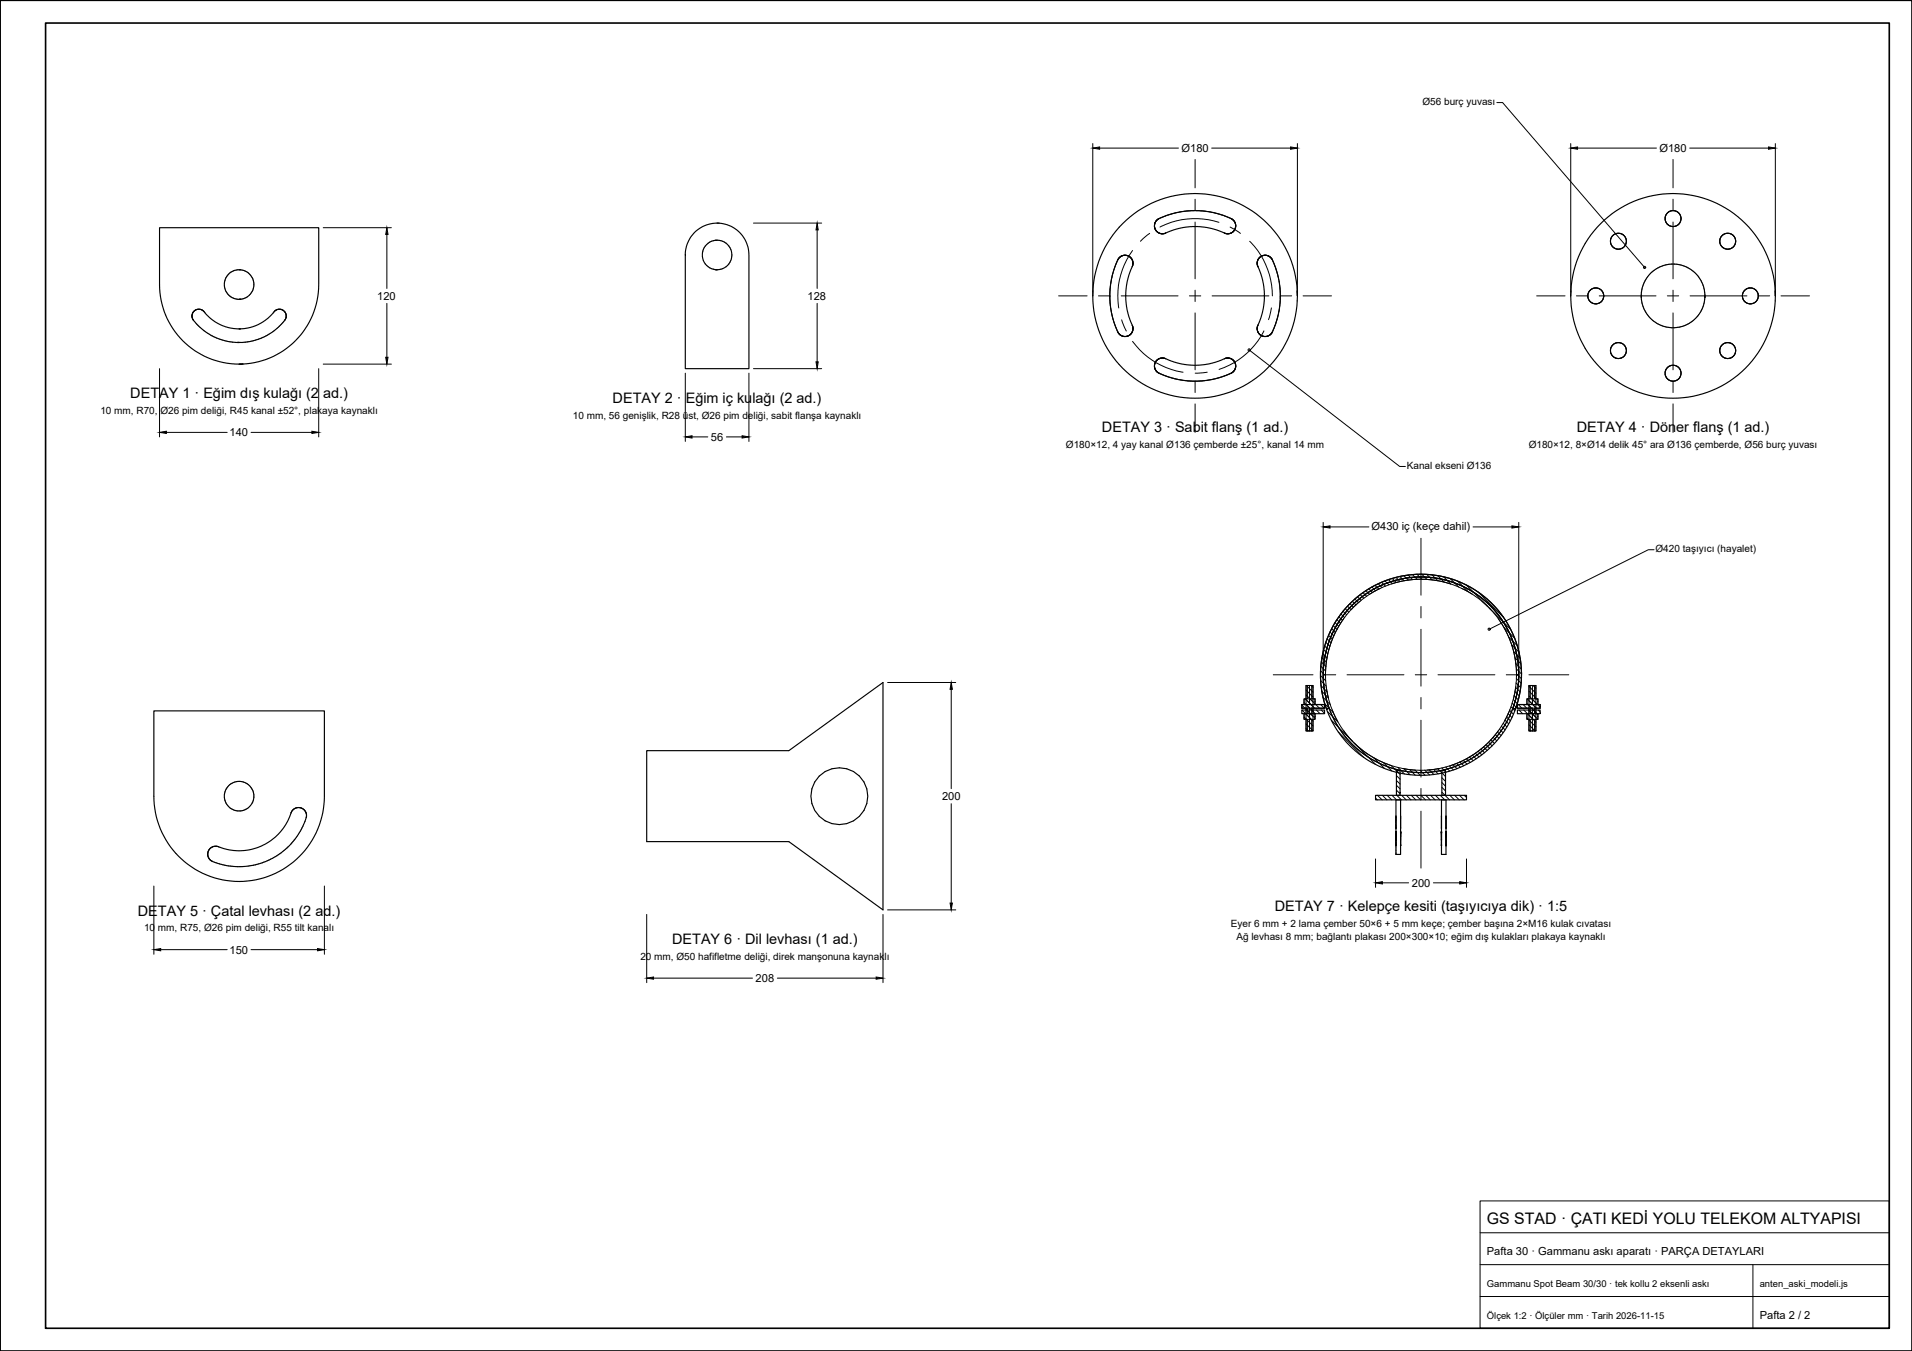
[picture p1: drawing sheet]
<svg xmlns="http://www.w3.org/2000/svg" width="841mm" height="594mm" viewBox="0 0 841 594" stroke-linecap="round" stroke-linejoin="round" font-family="sans-serif">
<!-- layer: CERCEVE -->
<path d="M.1 .1h840.9v594h-840.9zM20.1 10.1h810.9v574h-810.9z" fill="none" stroke="#000" stroke-width=".72"/>
<!-- layer: ANTET -->
<path d="M651 528.1h180v56h-180zM651 556.1h180M651 542.1h180M771 556.1v28M651 570.1h180" fill="none" stroke="#000" stroke-width=".44"/>
<!-- layer: APARAT -->
<g fill="none" stroke="#000" stroke-width=".51">
<path d="M315.4 98.1h.9M507.8 99.8l.2 .7M507.9 98.8l-.1 .1M507.9 98.3v1.7M508 98v.1M508.2 97.8h-.1M508.4 97.4l-.1 .1M508.5 97.2v.1M509.2 96.5l-1.3 1.9M509.3 96.4l-.2 .2M509.8 96.2l-.5 .2M509.8 96.1v.1"/>
<path d="M509.8 96.1l3.6-1.4 4.2-1.2 4.5-.7 3.8-.2 7.9 .9 4.7 1.3 3.7 1.7M541.8 96.2v.1M542 96.4h.1M542.2 96.5v.1M542.2 96.6l.2 .1M542.3 96.6a3.6 3.6 0 0 1 1.1 3.6M543 97.4v.1M543.4 98.2v.1M543.4 98.4l.1 .3M543.5 99.9l-.7 1.5M70.2 100.1h70v25a35 35 0 0 1-35 35 35 35 0 0 1-35-35zM305.5 102.2a14 14 0 0 1 15.3-3 14 14 0 0 1 8.6 12.9v50h-28v-50a14.2 14.2 0 0 1 4.1-9.9z"/>
<path d="M491.9 114h-.1M491.9 113.8l-1.8 4.5-1.2 4.2-.6 4.3-.1 4.6 .3 3.6 .9 4.7 1.4 4.2 1.6 3.1M492 113.8h-.1M492.2 113.6h-.1M492.5 113.2l-.5 .6M492.7 113l-.1 .1M493.2 112.7h-.1M493.4 112.5h.1M493.9 112.4h-.1M494.1 112.3h1.5l1.3 .6 1.1 1.2M494.2 112.3l-1.7 .9M494.6 112.2l-.1 .1"/>
<path d="M495.5 112.3h.1M495.7 112.4h.2M496.1 112.5h.1M496.4 112.6l.1 .1M496.7 112.8h.1M497.1 113v.1M497.4 113.3v.1M497.9 113.9v.1M498 114.1l.3 .9M498.1 117.1v.1M498.2 114.6h.1M498.2 114.7v2.1l-1.7 4.3-.8 3.4-.5 5 .6 6.8 .8 3.2 1.4 3.5"/>
<path d="M498.2 116.6v.1M498.3 116.5l-.1 .1M498.3 115.6l.1 .1M498.4 115.8l-.1 .1M507.9 100.1l.2 .6M508.1 100.7v.1M508.1 100.8l.1 .2M508.2 101l.1 .1M508.3 101.1l.3 .5M508.4 101.3l.1 .1M508.5 101.4l1.3 1.1M509 102h.1"/>
<path d="M509.4 102.2l.1 .1M509.8 102.5h.1M509.8 102.5l.9 .3M510.2 102.6h.1M510.4 102.7h1.9l4.2-1.7 4.2-1 6.2-.4 6.2 .9 6.3 2.3M512.2 102.7l-.2 .1M512.5 102.6h.1M512.7 102.5h-.1M538.8 102.6h.1M539.1 102.7h1.9M540.8 102.7l-.1 .1M541.1 102.6h.1"/>
<path d="M541.1 102.6l-.3 .1M541.2 102.6h.1M541.3 102.5l-.1 .1M542 102.2h-.1M542.2 102l-.1 .1M542.7 101.7h-.1M542.7 101.5l-1.4 1M542.8 101.4l-.1 .1M542.9 101.3v.1M543.1 101l-.1 .1M553 116.4l2.3 6.3 .9 6.2-.4 6.2-1 4.2-1.6 3.9M553 115.3v.1"/>
<path d="M553.1 114.9v1.7M553.1 116.6v.1M553.2 114.7l-.2 .4M553.2 114.4v.1M553.5 114l-.1 .1M553.6 113.7l-.5 1.2M554.8 112.7h-.1M555.1 112.5l-1.6 1.3M555.1 112.5h.1M555.6 112.4l-.5 .1M555.7 112.3h1.6M555.9 112.3l-.5 .1"/>
<path d="M556.2 112.2v.1M556.8 112.2v.1M557.1 112.3l.5 .1M557.4 112.4l1 .4M558.3 112.7l.6 .5M558.8 113.1l.1 .1M558.9 113.2l.1 .1M559 113.3l.2 .2M559 113.3l1.5 2.8 1.5 4.6 .8 4.1 .4 5.1-.2 3.8-.7 4.5-1.2 4.2-1.7 4.1M559.5 114h.1M85.4 136.8l.9-.6 1.5-.2a4.1 4.1 0 0 1 3.1 2.4 19.8 19.8 0 0 0 30.4-2l1.2-.4 1.5 .2 1.2 .8 .6 1a4 4 0 0 1-1.9 4.5 25.4 25.4 0 0 1-17.3 8.1h-2.9a24.7 24.7 0 0 1-19.1-10.7 3.1 3.1 0 0 1 .8-3.1zM480.7 130.1a45 45 0 0 0 45 45 45 45 0 0 0 45-45"/>
<path d="M480.7 130.1a45 45 0 0 1 45-45 45 45 0 0 1 45 45M480.7 127.9v2.2M495.2 129.9v.2M556.2 129.9v.2M570.6 127.9l.1 2.2M690.9 130.1a45 45 0 0 0 45 45 45 45 0 0 0 45-45M690.9 130.1a45 45 0 0 1 45-45 45 45 0 0 1 45 45M691 127.9l-.1 2.2M766.4 130.3l.4-1.8 1.5-1.5 1.1-.4 2.2 .4a3.5 3.5 0 0 1 1.8 3.3M766.4 130.1l.1 .7a3.5 3.5 0 0 0 2.1 2.6l1.6 .2 1.6-.6a3.6 3.6 0 0 0 1.6-2.9M780.9 127.9v2.2M105.2 144.6h.5"/>
<path d="M491.7 146h.1M492.3 146.9l.2 .2M492.5 147.1h.1M492.6 147.1l1 .7M493.1 147.5h.1M493.6 147.8h.1M493.7 147.8h.1M493.8 147.8h.1M493.9 147.8l.2 .1M494 147.9h1.6M496 147.8l-.5 .1M496.5 147.6l-.2 .1"/>
<path d="M496.9 147.4l-1.1 .4M497.3 147l-.6 .5M497.7 146.5v.1M497.9 146.3l-.1 .1M498 146.1h.1M498 143l.3 1-.1 1.4M498 145.9v.1M498.1 143.1h.1M498.2 145.6v.1M498.2 143.5l.1 .2M498.3 145.1l-1.2 2.1M498.3 144.3l.1 .1"/>
<path d="M498.4 144.5l-.1 .1M508 159.9l-.1 .2M508.1 159.4v.1M508.2 159.3v.1M508.4 158.9l-.5 1.3M508.7 158.6h-.1M509.1 158.2v.1M509.3 158.1h-.1M509.8 157.8l-1.5 1.3M509.8 157.7v.1M510.1 157.6l-.3 .1M510.5 157.5l-.4 .1"/>
<path d="M510.8 157.5h-.1M511.8 157.5h.1M512.1 157.5l6.8 2.4 6.1 .7 7.3-.7 6.8-2.4M512.3 157.6h-2.1M512.6 157.7h.1M538.6 157.7h.1M539.5 157.5h-.1M540.6 157.5l.4 .1M540.8 157.5l-1.8 .1M540.8 157.5l.4 .1M541.1 157.6l.8 .3M541.6 157.8l1.3 1 .6 1.5"/>
<path d="M542.3 158.3h.1M542.7 158.6v.1M543.1 159.3l.1 .1M543.4 159.9h.1M553 144.8v.1M553 145.1l.1 .2M553 144.1v.1M553.1 143.7v1.6M553.1 143.5v.1M553.1 145.3l.1 .3M553.1 145.4l.6 1.3M553.2 143.2l-.2 .6"/>
<path d="M553.2 145.8v.1M553.3 143.1h-.1M553.3 145.9v.1M553.5 146.3v.1M553.6 146.5l.1 .1M553.7 146.7l.3 .2M553.8 146.7v.1M554 146.9v.1M554 147l.3 .2M554.2 147.2l.9 .5M554.7 147.5h.1M555.1 147.7h.1"/>
<path d="M555.1 147.7l.4 .1M555.3 147.8l2 .1M555.7 147.9h.2M557.4 147.8h.1M558 147.6l-.1 .1M558.7 147.2l-.2 .1M559.5 146.4l-1.2 1.1-1.1 .4M106.9 160.1h-1.7M507.8 161.4l.1 .1M507.9 160.3l-.1 .1M507.9 160.2v1.7M507.9 161.7v.3"/>
<path d="M507.9 162h.1M508 162l.9 1.5M508.4 162.8v.1M509.8 164.1h.1M541.8 163.9v.1M542 163.8h.1M543 162.8l-1.7 1.4-5.3 2-5.5 1.1-3.5 .3-4.7-.1-5.7-1-4.7-1.5-3.1-1.7M543.1 162.6l-.2 .4M543.2 162.5l-.1 .1M543.2 162.4v.1M543.2 162.3v.1M543.4 162h.1"/>
<path d="M543.4 160v1.9M543.5 161.7l-.3 .6M543.5 161.6h.1M593.3 265.9a44.2 44.2 0 0 1 55.2-6.6 44.2 44.2 0 0 1 18.1 52.5l-1.1-.4a43 43 0 0 0-40.5-57.7 43 43 0 0 0-40.4 57.7l-1.1 .4a44.2 44.2 0 0 1 9.8-45.9zM67.7 312.6h75v37.5a37.5 37.5 0 0 1-37.5 37.5 37.5 37.5 0 0 1-37.5-37.5zM572.6 312.2h10v1.6h-10zM572.6 309.8h10v1.6h-10zM574.5 309.8h-1.9v1.6h1.9M577.4 309.8h5.2v1.6h-5.2M583.5 311.8l1.1-.4 2.6 5.9 4.4 6.5 3.6 3.9 5 4.2 5.7 3.3 5.2 2.2 6.3 1.7 6.5 .6 6.6-.3 7.5-1.7 5.9-2.3 4.9-2.8 4.4-3.3 4.6-4.7 4.3-6.1 3.4-7.1 1.1 .4-2.8 6.2-3.7 5.7-4.3 4.8-4.5 3.8-4.5 3-7.4 3.3-6.5 1.6-6.6 .7-6.9-.3-6.6-1.4-6.1-2.3-5.9-3.2-5.5-4.3-5.2-5.6-3.8-5.8zM667.5 312.2h9.9v1.6h-9.9zM667.5 309.8h9.9v1.6h-9.9z"/>
<path d="M672.7 309.8h-5.2v1.6h5.2M675.6 309.8h1.8v1.6h-1.8M284.5 330.1h62.5l41.4-30v100l-41.4-30h-62.5zM614.2 338.9h1.7v10.8h-1.7zM634.2 338.9h1.6v10.8h-1.6zM605.1 349.7h40v2h-40zM614 351.7h2.1v24h-2.1zM634.1 351.7h1.9v24h-1.9zM92.4 373.1l1.3-.8a5 5 0 0 1 4.2 .7 24.3 24.3 0 0 0 30.6-16.4 3.5 3.5 0 0 1 3.4-1.5l1.6 .7a3.9 3.9 0 0 1 .6 5.4l-3.3 6.3a31 31 0 0 1-16.2 12.2 31 31 0 0 1-21.2-.9 3.4 3.4 0 0 1-2-2.8l.2-1.5zM614 361.5v2.8M614 366.7v.9M614 367.6v1.9"/>
<path d="M614 366.1h.1M614 366.3v.1M614 367.6v4.3M614 366.1v1.5M616.1 361.5v2.8M616.1 366.7v2.8M616.1 366.1h.1M616.1 366.3v.1M616.1 366.1v5.8M634.1 361.5v2.8M634.1 366.7v.9M634.1 367.6v1.9"/>
<path d="M634.1 366.1h.1M634.1 366.3v.1M634.1 367.6v4.3M634.1 366.1v1.5M636 361.5v2.8M636 366.7v2.8M636 366.1h.1M636 366.3v.1M636 366.1v5.8"/>
<circle cx="735.9" cy="96.1" r="3.5"/>
<circle cx="315.4" cy="112.1" r="6.5"/>
<circle cx="711.9" cy="106.1" r="3.5"/>
<circle cx="760" cy="106.1" r="3.5"/>
<circle cx="105.2" cy="125.1" r="6.5"/>
<circle cx="701.9" cy="130.1" r="3.5"/>
<circle cx="735.9" cy="130.1" r="14"/>
<circle cx="711.9" cy="154.2" r="3.5"/>
<circle cx="759.9" cy="154.2" r="3.5"/>
<circle cx="735.9" cy="164.1" r="3.5"/>
<circle cx="105.2" cy="350.1" r="6.5"/>
<circle cx="369.2" cy="350.1" r="12.5"/>
</g>
<!-- layer: EKSEN -->
<g fill="none" stroke="#000" stroke-width=".44">
<path d="M525.7 70.1v12.5M735.9 70.1v12.5M525.7 87.6v5M525.7 97.6v25M536.2 97.8a34.3 34.3 0 0 0-26 2M541.1 99.8l4.5 2.8M735.9 87.6v5M735.9 97.6v25M498.2 110.2a33.6 33.6 0 0 0-6.1 25.2M505.7 102.6l-4.1 3.5M549.7 106.1a34.1 34.1 0 0 1 10 24M465.7 130.1h12.5"/>
<path d="M483.2 130.1h5M493.2 130.1h25M523.2 130.1h5M525.7 127.6v5M525.7 137.6v25M533.2 130.1h25M559.3 135.4l-1.3 5.2M563.2 130.1h5M573.2 130.1h12.5M675.9 130.1h12.5M693.4 130.1h5M703.4 130.1h25"/>
<path d="M733.4 130.1h5M735.9 127.6v5M735.9 137.6v25M743.4 130.1h25M773.4 130.1h5M783.4 130.1h12.5M493.4 140.6l2 5M498.2 150.1a33.8 33.8 0 0 0 22.2 13.6M555.9 145.5a33.9 33.9 0 0 1-19.7 16.9M525.7 167.6v5M525.7 177.6v12.5M531 163.7l-5.3 .4"/>
<path d="M735.9 167.6v5M735.9 177.6v12.5M625 236.7v25M625 266.7v5M625 276.7v25M560.1 296.7h17.4M582.5 296.7h5M592.5 296.7h25M622.5 296.7h5M632.5 296.7h25M662.5 296.7h5M672.5 296.7h17.6"/>
<path d="M625 306.7v5M625 316.7v25M625 346.7v5M625 356.7v25"/>
</g>
<!-- layer: OLCU -->
<g fill="none" stroke="#000" stroke-width=".44">
<path d="M658.4 45.1h2.5l62.5 72.5M480.7 63.1v65M483.7 65.1h34.7M533 65.1h34.7M570.7 63.1v65M690.9 63.1v65M693.9 65.1h34.7M743.2 65.1h34.7M780.9 63.1v65M331.4 98.1h30M142.2 100.1h30M170.2 103.1v23.7"/>
<path d="M359.4 101.1v25.7M170.2 133.4v23.7M359.4 133.4v25.7M549.5 153.9l66.2 51.2h2.5M70.2 162.1v30M140.2 162.1v30M142.2 160.1h30M301.4 164.1v30M329.4 164.1v30M331.4 162.1h30M73.2 190.1h26.7M110.4 190.1h26.8"/>
<path d="M304.4 192.1h6.9M319.5 192.1h6.9M582 229.7v65M585 231.7h17.1M647.9 231.7h17.1M668 229.7v65M727.6 241.7h-2.6l-69.9 35M390.4 300.1h30M418.4 303.1v43.7M418.4 353.4v43.7M605.1 377.7v12.5M645.1 377.7v12.5"/>
<path d="M67.7 389.6v30M142.7 389.6v30M608.1 388.2h11.5M630.5 388.2h11.6M70.7 417.6h29.2M110.4 417.6h29.3M284.5 402.1v30M388.4 402.1v30M390.4 400.1h30M287.5 430.1h43.5M341.9 430.1h43.5"/>
<circle cx="723.4" cy="117.6" r=".49"/>
<circle cx="549.5" cy="153.9" r=".49"/>
<circle cx="655" cy="276.7" r=".49"/>
</g>
<!-- layer: KECE -->
<g fill="none" stroke="#000" stroke-width=".44">
<path d="M667.1 296.7h.9z"/>
<circle cx="625" cy="296.7" r="42"/>
<circle cx="625" cy="296.7" r="43"/>
</g>
<!-- layer: TARAMA -->
<g fill="none" stroke="#000" stroke-width=".44">
<path d="M600.8 259.7l1.6 1.6M602.1 258.9l1.6 1.6M603.4 258.2l.9 .8M604.3 259.1l.8 .7M604.8 257.4l1.7 1.7M606.2 256.7l1.7 1.7M607.7 256l1.7 1.7M609.2 255.5l1.7 1.6M610.8 254.9l1.7 1.7M612.4 254.4l1.8 1.7M614 253.9l1.9 1.8M615.8 253.5l1.8 1.9"/>
<path d="M617.5 253.2l1.1 1M618.6 254.2l.8 .9M619.4 252.9l2 2M621.3 252.7l2.1 2.1M623.3 252.5l2.2 2.2M625.4 252.5l2.3 2.3M627.6 252.6l2.4 2.4M629.9 252.8l1.4 1.4M631.3 254.2l1.2 1.2M632.4 253.1l2.8 2.9M635 253.6l3.2 3.2M637.9 254.4l3.7 3.7"/>
<path d="M641.2 255.5l4.6 4.7M645 257.3l3.2 3.1M584.4 279.4l1.6 1.7M585 277.9l.9 .9M585.8 276.5l1.6 1.6M586 278.8l.7 .8M586.5 275.1l1.6 1.6M587.2 273.8l.9 .8M588.1 272.5l1.6 1.6M588.1 274.7l.7 .7M588.9 271.2l.9 .9M589.8 272.1l.7 .7"/>
<path d="M589.8 270l1.6 1.6M590.7 268.8l1.7 1.6M591.7 267.6l1.6 1.6M592.7 266.5l1.6 1.6M593.8 265.4l1.5 1.6M594.9 264.4l.8 .9M595.7 265.3l.7 .7M596 263.4l1.5 1.6M597.1 262.4l1.6 1.6M598.3 261.5l1.6 1.6M599.6 260.6l1.5 1.6M648.2 260.5l6.2 6.2"/>
<path d="M650.2 260.4l11.2 11.1M655.1 267.4l6.2 6.1M661.3 273.6l3.2 3.2M661.6 276l2.3 2.3M663.9 278.3l2.3 2.3M580.8 297.1l2.3 2.3M580.9 295l2.1 2.2M580.9 299.3l2.4 2.4M581 293l2.1 2.1M581.2 291.1l2 1.9M581.5 289.2l1.9 1.9M581.8 287.4l1.9 1.9"/>
<path d="M582.2 285.7l1 1M582.7 284.1l1.8 1.7M583.2 286.7l.9 .8M583.2 282.5l1.7 1.7M583.8 280.9l1.7 1.7M663.6 280.2l3.8 3.7M665 283.6l3.1 3.1M665.8 286.6l2.8 2.8M666.4 289.3l2.6 2.6M666.7 291.8l2.5 2.4M667 298.4l2.1 2.1M667 294.1l2.3 2.3"/>
<path d="M667 296.3l2.2 2.2M572.6 310.1l1.4 1.3M572.7 312.2l4.8 4.9M573.6 308.9l2.5 2.5M573.6 315.3l3.9 3.9M574.2 307.3l4.1 4.1M574.5 305.6l3 3M574.5 303.5l3 3M574.5 311.9l3.9 4M574.5 309.8l4 4M574.5 318.3l3 3M574.6 301.4l2.9 3"/>
<path d="M576.3 307.3l2.1 2.2M576.7 301.4l.8 .8M578.4 307.3v.1M578.8 309.8l1.6 1.6M579 312.2l1.6 1.6M580.9 309.8l1.6 1.6M581.1 301.6l2.6 2.6M581.2 312.2l1.4 1.5M581.4 304l2.9 2.9M582 306.7l3.2 3.2M582.7 309.6l2 1.9M583.8 312.8l2.4 2.3"/>
<path d="M584.7 311.5l1.7 1.8M585.6 316.7l3.2 3.1M586.2 315.1l2.3 2.4M588.8 319.9l6.2 6.2M660.4 319.4l1.6 1.5M661.2 318.1l1.6 1.6M662 316.7l1.6 1.6M662.7 315.3l1.7 1.7M663.4 313.8l1.6 1.7M664 312.3l1.7 1.7M664.6 310.8l1.7 1.8M665.1 309.2l1.8 1.8"/>
<path d="M665.6 307.6l1.8 1.8M666 305.9l1.9 1.8M666.4 304.1l1.9 1.9M666.7 302.3l.8 .9M666.9 300.4l2 2M667.5 313.7l.1 .1M667.6 303.2l1 1M667.8 309.8l1.6 1.6M668.1 312.2l1.6 1.6M670 309.8l1.6 1.6M670.2 312.2l5.4 5.4M671.6 315.7l.6 .6"/>
<path d="M671.6 309.4l2.1 2M671.7 307.3l4.1 4.1M672.4 312.2l4.1 4.1M672.5 318.7l2.7 2.7M672.5 316.6l3.1 3.1M672.5 310.3l4 3.9M672.5 306l4.9 5M672.5 301.8l3.1 3.1M672.5 303.9l3.1 3.1M674.3 301.4l1.3 1.3M676 307.3l.5 .6M676.6 312.2l.8 .9"/>
<path d="M574.5 320.4l1 1M588.7 321.9l11.2 11.2M595.7 326.8l6.1 6.1M601.9 333l3.2 3.2M604.3 333.3l2.3 2.3M606.7 335.6l2.3 2.3M608.5 335.3l1.8 1.8M610.3 337.1l1.9 1.9M611.9 336.6l4 3.9M614.9 337.5l2.9 2.8M617.6 338l2.6 2.7M620.1 338.4l2.4 2.4"/>
<path d="M622.4 338.6l2.3 2.3M624.6 338.7l2.2 2.2M626.7 338.7l2.1 2.1M628.7 338.6l.9 .9M629.7 339.5l1 1.1M630.6 338.3l2 2M632.4 338l3.4 3.5M634.2 337.7l1.8 1.8M635.9 337.3l.8 .8M636.7 338.1l1 1M637.6 336.8l1.7 1.8M639.1 336.3l1.8 1.7"/>
<path d="M640.7 335.7l1.7 1.7M642.2 335l1.6 1.7M643.6 334.4l1.7 1.6M645 333.6l.7 .8M645.8 334.4l.9 .9M646.4 332.9l.7 .7M647.1 333.6l.9 .9M647.7 332.1l.7 .7M648.4 332.8l.9 .9M649 331.2l1.6 1.6M650.2 330.3l1.6 1.6M651.4 329.4l1.6 1.6"/>
<path d="M652.6 328.5l1.5 1.5M653.7 327.5l1.5 1.5M654.8 326.4l1.5 1.6M655.8 325.3l1.5 1.6M656.8 324.2l1.6 1.6M657.8 323.1l1.5 1.5M658.7 321.9l1.6 1.5M659.6 320.6l1.5 1.6M672.5 320.9l.6 .5M605.1 351l.7 .7M605.9 349.7l2 2M608.1 349.7l2 2"/>
<path d="M610.2 349.7l2 2M612.3 349.7l2 2M614.2 341.1l1.7 1.6M614.2 347.4l1.7 1.7M614.2 349.6l2.2 2.1M614.2 345.3l1.7 1.6M614.2 343.2l1.7 1.6M616.5 349.7l2 2M618.6 349.7l2 2M620.8 349.7l2 2M622.9 349.7l2 2M625 349.7l2 2"/>
<path d="M627.2 349.7l1.9 2M629.3 349.7l2 2M631.4 349.7l2 2M633.5 349.7l2 2M634.2 346.2l1.6 1.6M634.2 344.1l1.6 1.6M634.2 348.3l3.4 3.4M634.2 342l1.6 1.6M637.7 349.7l2 2M639.9 349.7l1.9 2M642 349.7l2 2M644.1 349.7l1 1"/>
</g>
<!-- layer: CIVATA_PIM -->
<g fill="none" stroke="#000" stroke-width=".44">
<path d="M573.6 307.3h4.8v2.5h-4.8zM573.6 313.8h4.8v2.5h-4.8zM574.5 301.4h3v20h-3zM574.5 307.3v-5.9h3v5.9M574.5 316.5v4.9h3v-4.9M574.5 311.2v2.4M574.6 307.3h-1v2.5h1M574.6 313.8h-1v2.5h1M575.1 301.4v5.9M575.1 311.2v2.4M575.1 316.5v4.9M576 301.4v8.4"/>
<path d="M576 311.2v10.2M576.9 301.4v5.9M576.9 311.2v2.4M576.9 316.5v4.9M577.5 307.3h.9v2.5h-.9M577.5 313.8h.9v2.5h-.9M577.5 311.2v2.4M671.6 307.3h4.9v2.5h-4.9zM671.6 313.8h4.9v2.5h-4.9zM672.5 301.4h3.1v20h-3.1zM672.5 307.3v-5.9h3.1v5.9M672.5 316.5v4.9h3.1v-4.9"/>
<path d="M672.5 311.2v2.4M672.6 307.3h-1v2.5h1M672.6 313.8h-1v2.5h1M673.1 301.4v5.9M673.1 311.2v2.4M673.1 316.5v4.9M674.1 301.4v8.4M674.1 311.2v10.2M675 301.4v5.9M675 311.2v2.4M675 316.5v4.9M675.5 307.3h1v2.5h-1"/>
<path d="M675.5 313.8h1v2.5h-1M675.6 311.2v2.4"/>
</g>
<g fill="#000">
<circle cx="576" cy="316.3" r=".17"/>
<circle cx="576" cy="309.8" r=".17"/>
<circle cx="674.1" cy="316.3" r=".17"/>
<circle cx="674.1" cy="309.8" r=".17"/>
<circle cx="576" cy="321.4" r=".17"/>
<circle cx="674.1" cy="321.4" r=".17"/>
</g>
<!-- layer: APARAT -->
<g fill="#000">
<circle cx="614" cy="359.1" r=".25"/>
<circle cx="616.1" cy="359.1" r=".25"/>
<circle cx="634.1" cy="359.1" r=".25"/>
<circle cx="636" cy="359.1" r=".25"/>
<circle cx="614" cy="369.5" r=".25"/>
<circle cx="614" cy="371.9" r=".25"/>
<circle cx="614" cy="366.1" r=".25"/>
<circle cx="614" cy="366.4" r=".25"/>
<circle cx="614" cy="366.2" r=".25"/>
<circle cx="616.1" cy="371.9" r=".25"/>
<circle cx="616.1" cy="366.1" r=".25"/>
<circle cx="616.1" cy="366.4" r=".25"/>
<circle cx="616.1" cy="366.2" r=".25"/>
<circle cx="634.1" cy="366.4" r=".25"/>
<circle cx="634.1" cy="366.2" r=".25"/>
<circle cx="634.1" cy="369.5" r=".25"/>
<circle cx="634.1" cy="371.9" r=".25"/>
<circle cx="634.1" cy="366.1" r=".25"/>
<circle cx="636" cy="371.9" r=".25"/>
<circle cx="636" cy="366.4" r=".25"/>
<circle cx="636" cy="366.2" r=".25"/>
<circle cx="636" cy="366.1" r=".25"/>
</g>
<!-- layer: TASIYICI_REF -->
<g fill="none" stroke="#000" stroke-width=".44">
<path d="M607.1 258.7l-4.6 2.6M612 256.8a41.6 41.6 0 0 1 26 0M642.9 258.7l4.7 2.6M591 272a42.1 42.1 0 0 0-8 24.7M598.3 264.4l-3.9 3.6M651.8 264.3l3.8 3.6M659 272a42.3 42.3 0 0 1 8.1 24.7M583.4 302l1 5.2M586 312.2l2.2 4.8M664.1 312.1l-2.2 4.8M666.7 301.9l-.9 5.2M591.1 321.4a41 41 0 0 0 21 15.2"/>
<path d="M617.2 338l5.3 .6M633 338l-5.3 .6M659.1 321.4a42 42 0 0 1-21 15.2"/>
</g>
<!-- layer: OLCU -->
<g fill="#000" stroke="#000" stroke-width=".44">
<path d="M480.7 65.1l3-.5v1zM567.7 64.6l3 .5-3 .5zM690.9 65.1l3-.5v1zM777.9 64.6l3 .5-3 .5zM170.2 100.1l.5 3h-1zM359.4 98.1l.5 3h-1zM169.7 157.1h1l-.5 3zM358.9 159.1h1l-.5 3zM70.2 190.1l3-.5v1zM137.2 189.6l3 .5-3 .5zM301.4 192.1l3-.5v1zM326.4 191.6l3 .5-3 .5z"/>
<path d="M582 231.7l3-.5v1zM665 231.2l3 .5-3 .5zM418.4 300.1l.5 3h-1zM417.9 397.1h1l-.5 3zM605.1 388.2l3-.5v1zM642.1 387.7l3 .5-3 .5zM67.7 417.6l3-.5v1zM139.7 417.1l3 .5-3 .5zM284.5 430.1l3-.5v1zM385.4 429.6l3 .5-3 .5z"/>
</g>
<text font-size="7" x="654" y="538.1">GS STAD · ÇATI KEDİ YOLU TELEKOM ALTYAPISI</text>
<g font-size="6.4">
<text x="57.3" y="175.1">DETAY 1 · Eğim dış kulağı (2 ad.)</text>
<text x="269.5" y="177.1">DETAY 2 · Eğim iç kulağı (2 ad.)</text>
<text x="484.7" y="190.1">DETAY 3 · Sabit flanş (1 ad.)</text>
<text x="693.5" y="190.1">DETAY 4 · Döner flanş (1 ad.)</text>
<text x="560.7" y="400.7">DETAY 7 · Kelepçe kesiti (taşıyıcıya dik) · 1:5</text>
<text x="60.6" y="402.6">DETAY 5 · Çatal levhası (2 ad.)</text>
<text x="295.6" y="415.1">DETAY 6 · Dil levhası (1 ad.)</text>
</g>
<g font-size="4.9">
<text x="519.7" y="66.8">Ø180</text>
<text x="729.9" y="66.8">Ø180</text>
<text x="165.9" y="131.8">120</text>
<text x="355.2" y="131.8">128</text>
<text x="101" y="191.8">140</text>
<text x="312.7" y="193.8">56</text>
<text x="603.3" y="233">Ø430 iç (keçe dahil)</text>
<text x="414.4" y="351.8">200</text>
<text x="621" y="389.9">200</text>
<text x="101" y="419.3">150</text>
<text x="332.4" y="431.8">208</text>
<text x="654" y="552.1">Pafta 30 · Gammanu askı aparatı · PARÇA DETAYLARI</text>
<text x="774.1" y="580.1">Pafta 2 / 2</text>
</g>
<g font-size="4.4">
<text x="625.7" y="46.2">Ø56 burç yuvası</text>
<text x="44.1" y="182.1">10 mm, R70, Ø26 pim deliği, R45 kanal ±52°, plakaya kaynaklı</text>
<text x="252" y="184.1">10 mm, 56 genişlik, R28 üst, Ø26 pim deliği, sabit flanşa kaynaklı</text>
<text x="468.9" y="197.1">Ø180×12, 4 yay kanal Ø136 çemberde ±25°, kanal 14 mm</text>
<text x="672.4" y="197.1">Ø180×12, 8×Ø14 delik 45° ara Ø136 çemberde, Ø56 burç yuvası</text>
<text x="618.8" y="206.2">Kanal ekseni Ø136</text>
<text x="728.2" y="242.8">Ø420 taşıyıcı (hayalet)</text>
<text x="541.4" y="407.7">Eyer 6 mm + 2 lama çember 50×6 + 5 mm keçe; çember başına 2×M16 kulak cıvatası</text>
<text x="63.4" y="409.6">10 mm, R75, Ø26 pim deliği, R55 tilt kanalı</text>
<text x="543.8" y="413.3">Ağ levhası 8 mm; bağlantı plakası 200×300×10; eğim dış kulakları plakaya kaynaklı</text>
<text x="281.7" y="422.1">20 mm, Ø50 hafifletme deliği, direk manşonuna kaynaklı</text>
</g>
<g font-size="4.2">
<text x="654" y="566.1">Gammanu Spot Beam 30/30 · tek kollu 2 eksenli askı</text>
<text x="774.1" y="566.1">anten_aski_modeli.js</text>
<text x="654" y="580.1">Ölçek 1:2 · Ölçüler mm · Tarih 2026-11-15</text>
</g>
</svg>
